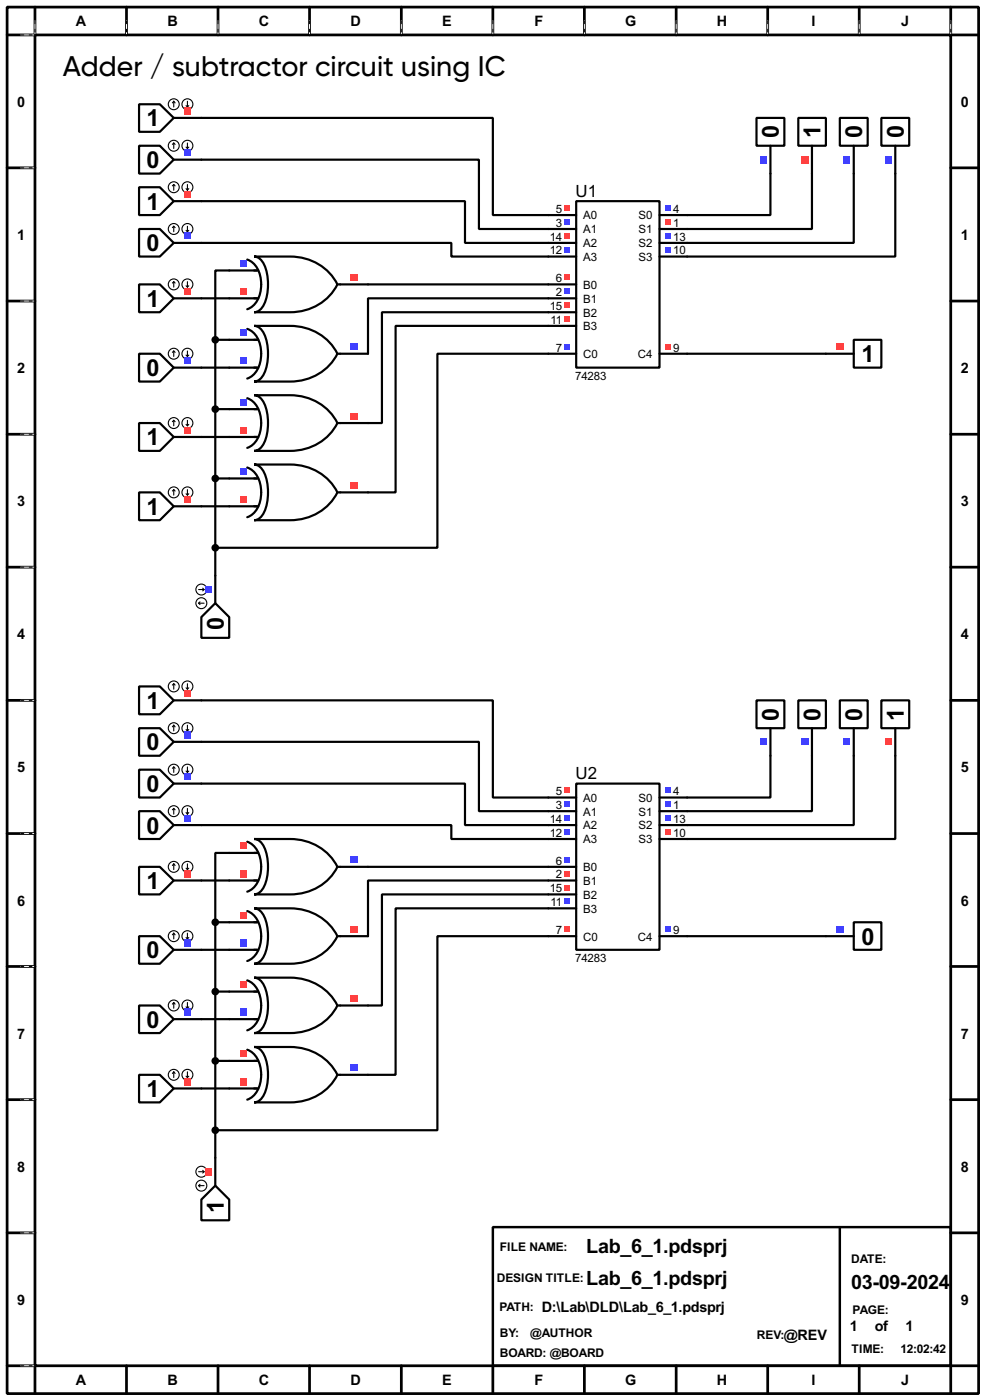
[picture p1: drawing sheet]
<svg xmlns="http://www.w3.org/2000/svg" width="180mm" height="256mm" viewBox="0 0 180 256" stroke-linecap="round" stroke-linejoin="round" font-family="sans-serif">
<g fill="none" stroke="#000" stroke-width=".5">
<path d="M1.3 1.3h177.8v254h-177.8zM6.4 6.4h167.6v243.8h-167.6zM6.4 1.3v5.1h-5.1M23.2 1.3v5.1M39.9 1.3v5.1M56.7 1.3v5.1M73.5 1.3v5.1M90.2 1.3v5.1M107 1.3v5.1M123.8 1.3v5.1M140.5 1.3v5.1M157.3 1.3v5.1"/>
<path d="M174 1.3v5.1h5.1M1.3 30.8h5.1M174 30.8h5.1M1.3 55.2h5.1M174 55.2h5.1M1.3 79.6h5.1M174 79.6h5.1M1.3 103.9h5.1M174 103.9h5.1M1.3 128.3h5.1M174 128.3h5.1M1.3 152.7h5.1"/>
<path d="M174 152.7h5.1M1.3 177.1h5.1M174 177.1h5.1M1.3 201.5h5.1M174 201.5h5.1M1.3 225.9h5.1M174 225.9h5.1M1.3 250.2h5.1v5.1M23.2 250.2v5.1M39.9 250.2v5.1M56.7 250.2v5.1M73.5 250.2v5.1"/>
<path d="M90.2 250.2v5.1M107 250.2v5.1M123.8 250.2v5.1M140.5 250.2v5.1M157.3 250.2v5.1M179.1 250.2h-5.1v5.1"/>
</g>
<g fill="none" stroke="#fff" stroke-width=".18">
<path d="M3.9 6.4h2.3M6.4 3.9v2.3M23.2 3.9v2.3M39.9 3.9v2.3M56.7 3.9v2.3M73.5 3.9v2.3M90.2 3.9v2.3M107 3.9v2.3M123.8 3.9v2.3M140.5 3.9v2.3M157.3 3.9v2.3M174 3.9v2.3"/>
<path d="M3.9 30.8h2.3M3.9 55.2h2.3M3.9 79.6h2.3M3.9 103.9h2.3M3.9 128.3h2.3M3.9 152.7h2.3M3.9 177.1h2.3M3.9 201.5h2.3M3.9 225.9h2.3M3.9 250.2h2.3"/>
</g>
<g fill="none" stroke="#000" stroke-width=".18" stroke-dasharray=".5 1">
<path d="M3.9 6.4h2.3M6.4 3.9v2.3M23.2 3.9v2.3M39.9 3.9v2.3M56.7 3.9v2.3M73.5 3.9v2.3M90.2 3.9v2.3M107 3.9v2.3M123.8 3.9v2.3M140.5 3.9v2.3M157.3 3.9v2.3M174 3.9v2.3"/>
<path d="M3.9 30.8h2.3M3.9 55.2h2.3M3.9 79.6h2.3M3.9 103.9h2.3M3.9 128.3h2.3M3.9 152.7h2.3M3.9 177.1h2.3M3.9 201.5h2.3M3.9 225.9h2.3M3.9 250.2h2.3"/>
</g>
<path d="M90.2 224.8h83.8v25.4h-83.8zM153.7 224.8v25.4" fill="none" stroke="#000" stroke-width=".45"/>
<g fill="none" stroke="#000" stroke-width=".4">
<path d="M36.9 21.6h53.3v17.8h15.3M36.9 29.3h50.8v12.7h17.8M36.9 36.9h48.2v7.6h20.4M105.5 36.9h15.2v30.5h-15.2zM141 31.8v7.6h-20.3M148.6 31.8v10.2h-27.9M156.3 31.8v12.7h-35.6M163.9 31.8v15.2h-43.2M36.9 44.5h45.7v2.5h22.9M36.9 54.7h5.1M42 49.6h-2.6v12.7M67.4 52.1h38.1"/>
<path d="M105.5 54.7h-38.1v10.1M105.5 57.2h-35.6v20.3h-2.5M105.5 59.7h-33.1v30.5h-5M36.9 67.4h5.1M39.4 62.3h2.6M39.4 62.3v43.2M39.4 75h2.6M105.5 64.8h-25.4v35.6h-40.7M120.7 64.8h30.5M36.9 80.1h5.1M36.9 92.8h5.1M39.4 87.7h2.6"/>
<path d="M36.9 128.3h53.3v17.8h10.2M36.9 135.9h50.8v12.7h12.7M141 138.5v7.6h-15.2M148.6 138.5v10.1h-22.8M156.3 138.5v12.7h-30.5M163.9 138.5v15.2h-38.1M36.9 143.6h48.2v7.6h15.3M36.9 151.2h45.7v2.5h17.8M42 156.3h-2.6v12.7M67.4 158.8h33M36.9 161.3h5.1M36.9 174h5.1"/>
<path d="M39.4 169v43.1M39.4 169h2.6M100.4 161.3h-33v10.2M100.4 163.9h-30.5v20.3h-2.5M100.4 166.4h-28v30.5h-5M100.4 171.5h-20.3v35.6h-40.7M125.8 171.5h25.4M36.9 186.7h5.1M36.9 199.4h5.1M39.4 181.7h2.6M39.4 194.4h2.6"/>
</g>
<path d="M103.3 37.6h1v1.1h-1z" fill="#ff4040"/>
<path d="M103.3 40.2h1v1h-1z" fill="#4040ff"/>
<path d="M103.3 42.7h1v1h-1z" fill="#ff4040"/>
<path d="M103.3 45.3h1v1h-1z" fill="#4040ff"/>
<path d="M103.3 50.3h1v1.1h-1z" fill="#ff4040"/>
<path d="M103.3 52.9h1v1h-1z" fill="#4040ff"/>
<g fill="#ff4040">
<path d="M103.3 55.4h1v1h-1z"/>
<path d="M103.3 58h1v1h-1z"/>
</g>
<path d="M103.3 63h1v1.1h-1z" fill="#4040ff"/>
<path d="M121.8 63h1.1v1.1h-1.1z" fill="#ff4040"/>
<path d="M121.8 37.6h1.1v1.1h-1.1z" fill="#4040ff"/>
<path d="M121.8 40.2h1.1v1h-1.1z" fill="#ff4040"/>
<g fill="#4040ff">
<path d="M121.8 42.7h1.1v1h-1.1z"/>
<path d="M121.8 45.3h1.1v1h-1.1z"/>
</g>
<path d="M25.5 19.1h3.8l2.5 2.5-2.5 2.6h-3.8zM31.8 21.6h5.1" fill="none" stroke="#000" stroke-width=".4"/>
<g fill="none" stroke="#000" stroke-width=".2">
<path d="M31.8 18.6l-.2 .3M31.8 18.6l.3 .3M31.8 18.6v1M34.1 19.4l.2 .2M34.3 18.6v1M34.6 19.4l-.3 .2"/>
<circle cx="31.8" cy="19.1" r="1"/>
<circle cx="34.3" cy="19.1" r="1"/>
</g>
<path d="M33.7 19.7h1.3v1.3h-1.3z" fill="#ff4040"/>
<path d="M25.5 26.7h3.8l2.5 2.6-2.5 2.5h-3.8zM31.8 29.3h5.1" fill="none" stroke="#000" stroke-width=".4"/>
<g fill="none" stroke="#000" stroke-width=".2">
<path d="M31.8 26.2l-.2 .3M31.8 26.2l.3 .3M31.8 26.2v1M34.1 27l.2 .2M34.3 26.2v1M34.6 27l-.3 .2"/>
<circle cx="31.8" cy="26.7" r="1"/>
<circle cx="34.3" cy="26.7" r="1"/>
</g>
<path d="M33.7 27.4h1.3v1.2h-1.3z" fill="#4040ff"/>
<path d="M25.5 34.3h3.8l2.5 2.6-2.5 2.5h-3.8zM31.8 36.9h5.1" fill="none" stroke="#000" stroke-width=".4"/>
<g fill="none" stroke="#000" stroke-width=".2">
<path d="M31.8 33.8l-.2 .3M31.8 33.8l.3 .3M31.8 33.8v1.1M34.1 34.6l.2 .3M34.3 33.8v1.1M34.6 34.6l-.3 .3"/>
<circle cx="31.8" cy="34.3" r="1"/>
<circle cx="34.3" cy="34.3" r="1"/>
</g>
<path d="M33.7 35h1.3v1.2h-1.3z" fill="#ff4040"/>
<path d="M25.5 42h3.8l2.5 2.5-2.5 2.5h-3.8zM31.8 44.5h5.1" fill="none" stroke="#000" stroke-width=".4"/>
<g fill="none" stroke="#000" stroke-width=".2">
<path d="M31.8 41.5l-.2 .2M31.8 41.5l.3 .2M31.8 41.5v1M34.1 42.2l.2 .3M34.3 41.5v1M34.6 42.2l-.3 .3"/>
<circle cx="31.8" cy="42" r="1"/>
<circle cx="34.3" cy="42" r="1"/>
</g>
<path d="M33.7 42.6h1.3v1.3h-1.3z" fill="#4040ff"/>
<path d="M25.5 52.1h3.8l2.5 2.6-2.5 2.5h-3.8zM31.8 54.7h5.1" fill="none" stroke="#000" stroke-width=".4"/>
<g fill="none" stroke="#000" stroke-width=".2">
<path d="M31.8 51.6l-.2 .3M31.8 51.6l.3 .3M31.8 51.6v1M34.1 52.4l.2 .2M34.3 51.6v1M34.6 52.4l-.3 .2"/>
<circle cx="31.8" cy="52.1" r="1"/>
<circle cx="34.3" cy="52.1" r="1"/>
</g>
<path d="M33.7 52.8h1.3v1.2h-1.3z" fill="#ff4040"/>
<path d="M25.5 64.8h3.8l2.5 2.6-2.5 2.5h-3.8zM31.8 67.4h5.1" fill="none" stroke="#000" stroke-width=".4"/>
<g fill="none" stroke="#000" stroke-width=".2">
<path d="M31.8 64.3l-.2 .3M31.8 64.3l.3 .3M31.8 64.3v1M34.1 65.1l.2 .2M34.3 64.3v1M34.6 65.1l-.3 .2"/>
<circle cx="31.8" cy="64.8" r="1"/>
<circle cx="34.3" cy="64.8" r="1"/>
</g>
<path d="M33.7 65.5h1.3v1.2h-1.3z" fill="#4040ff"/>
<path d="M25.5 77.5h3.8l2.5 2.6-2.5 2.5h-3.8zM31.8 80.1h5.1" fill="none" stroke="#000" stroke-width=".4"/>
<g fill="none" stroke="#000" stroke-width=".2">
<path d="M31.8 77l-.2 .3M31.8 77l.3 .3M31.8 77v1M34.1 77.8l.2 .2M34.3 77v1M34.6 77.8l-.3 .2"/>
<circle cx="31.8" cy="77.5" r="1"/>
<circle cx="34.3" cy="77.5" r="1"/>
</g>
<path d="M33.7 78.2h1.3v1.2h-1.3z" fill="#ff4040"/>
<path d="M25.5 90.2h3.8l2.5 2.6-2.5 2.5h-3.8zM31.8 92.8h5.1" fill="none" stroke="#000" stroke-width=".4"/>
<g fill="none" stroke="#000" stroke-width=".2">
<path d="M31.8 89.7l-.2 .3M31.8 89.7l.3 .3M31.8 89.7v1M34.1 90.5l.2 .2M34.3 89.7v1M34.6 90.5l-.3 .2"/>
<circle cx="31.8" cy="90.2" r="1"/>
<circle cx="34.3" cy="90.2" r="1"/>
</g>
<path d="M33.7 90.9h1.3v1.2h-1.3z" fill="#ff4040"/>
<path d="M42 49.6h5.3M42 54.7h5.3M45.3 47.6a4.5 4.5 0 0 1 2.5 4.5 4.5 4.5 0 0 1-2.5 4.6M46.5 47h6.6a9.5 9.5 0 0 1 8.7 5.1 9.5 9.5 0 0 1-8.7 5.1h-6.6a2.2 2.2 0 0 0 1.9-1.5 9.3 9.3 0 0 0-.4-7.8l-.9-.8zM61.8 52.1h5.6" fill="none" stroke="#000" stroke-width=".4"/>
<path d="M43.9 47.7h1.2v1.2h-1.2z" fill="#4040ff"/>
<g fill="#ff4040">
<path d="M43.9 52.8h1.2v1.2h-1.2z"/>
<path d="M64.2 50.2h1.3v1.3h-1.3z"/>
</g>
<path d="M46.5 59.7h6.6a9.5 9.5 0 0 1 8.7 5.1 9.5 9.5 0 0 1-8.7 5.1h-6.6a2.2 2.2 0 0 0 1.9-1.5 9.3 9.3 0 0 0-.4-7.8l-.9-.8zM42 62.3h5.3M42 67.4h5.3M45.3 60.3a4.5 4.5 0 0 1 2.5 4.5 4.5 4.5 0 0 1-2.5 4.6M61.8 64.8h5.6" fill="none" stroke="#000" stroke-width=".4"/>
<g fill="#4040ff">
<path d="M43.9 60.4h1.2v1.2h-1.2z"/>
<path d="M43.9 65.5h1.2v1.2h-1.2z"/>
<path d="M64.2 62.9h1.3v1.3h-1.3z"/>
</g>
<path d="M42 75h5.3M45.3 73a4.5 4.5 0 0 1 2.5 4.5 4.5 4.5 0 0 1-2.5 4.6M46.5 72.4h6.6a9.5 9.5 0 0 1 8.7 5.1 9.5 9.5 0 0 1-8.7 5.1h-6.6a2.2 2.2 0 0 0 1.9-1.5 9.3 9.3 0 0 0-.4-7.8l-.9-.8zM61.8 77.5h5.6M42 80.1h5.3" fill="none" stroke="#000" stroke-width=".4"/>
<path d="M43.9 73.1h1.2v1.2h-1.2z" fill="#4040ff"/>
<g fill="#ff4040">
<path d="M43.9 78.2h1.2v1.2h-1.2z"/>
<path d="M64.2 75.6h1.3v1.3h-1.3z"/>
</g>
<path d="M42 87.7h5.3M42 92.8h5.3M45.3 85.7a4.5 4.5 0 0 1 2.5 4.5 4.5 4.5 0 0 1-2.5 4.6M46.5 85.1h6.6a9.5 9.5 0 0 1 8.7 5.1 9.5 9.5 0 0 1-8.7 5.1h-6.6a2.2 2.2 0 0 0 1.9-1.5 9.3 9.3 0 0 0-.4-7.8l-.9-.8zM61.8 90.2h5.6" fill="none" stroke="#000" stroke-width=".4"/>
<path d="M43.9 85.8h1.2v1.2h-1.2z" fill="#4040ff"/>
<g fill="#ff4040">
<path d="M43.9 90.9h1.2v1.2h-1.2z"/>
<path d="M64.2 88.3h1.3v1.3h-1.3z"/>
</g>
<path d="M36.9 113.1l2.5-2.6 2.6 2.6v3.8h-5.1zM39.4 105.5v5" fill="none" stroke="#000" stroke-width=".4"/>
<g fill="none" stroke="#000" stroke-width=".2">
<path d="M36.4 110.5l.2 .3M36.4 110.5h1M36.4 108h1M36.6 110.3l-.2 .2M37.1 107.8l.3 .2M37.4 108l-.3 .3"/>
<circle cx="36.8" cy="110.5" r="1"/>
<circle cx="36.8" cy="108" r="1"/>
</g>
<path d="M37.5 107.4h1.3v1.2h-1.3z" fill="#4040ff"/>
<g fill="#000" stroke="#000" stroke-width=".4">
<circle cx="39.4" cy="62.3" r=".5"/>
<circle cx="39.4" cy="75" r=".5"/>
<circle cx="39.4" cy="87.7" r=".5"/>
</g>
<path d="M138.5 21.6h5.1v5.1h-5.1zM141 26.7v5.1" fill="none" stroke="#000" stroke-width=".4"/>
<path d="M139.1 28.6h1.3v1.3h-1.3z" fill="#4040ff"/>
<path d="M146.1 21.6h5.1v5.1h-5.1zM148.6 26.7v5.1" fill="none" stroke="#000" stroke-width=".4"/>
<path d="M146.7 28.6h1.3v1.3h-1.3z" fill="#ff4040"/>
<path d="M153.7 21.6h5.1v5.1h-5.1zM156.3 26.7v5.1" fill="none" stroke="#000" stroke-width=".4"/>
<path d="M154.4 28.6h1.2v1.3h-1.2z" fill="#4040ff"/>
<path d="M161.3 21.6h5.1v5.1h-5.1zM163.9 26.7v5.1" fill="none" stroke="#000" stroke-width=".4"/>
<path d="M162 28.6h1.2v1.3h-1.2z" fill="#4040ff"/>
<path d="M151.2 64.8h5.1M156.3 62.3h5v5.1h-5z" fill="none" stroke="#000" stroke-width=".4"/>
<path d="M153.1 62.9h1.3v1.3h-1.3z" fill="#ff4040"/>
<circle cx="39.4" cy="100.4" r=".5" fill="#000" stroke="#000" stroke-width=".4"/>
<g fill="none" stroke="#000" stroke-width=".4">
<path d="M100.4 146.1h5.1M100.4 148.6h5.1M100.4 151.2h5.1M100.4 153.7h5.1M100.4 158.8h5.1M105.5 143.6h15.2v30.4h-15.2zM120.7 146.1h5.1M120.7 148.6h5.1M120.7 151.2h5.1M120.7 153.7h5.1M100.4 161.3h5.1M100.4 163.9h5.1"/>
<path d="M100.4 166.4h5.1M100.4 171.5h5.1M120.7 171.5h5.1"/>
</g>
<path d="M103.3 144.3h1v1h-1z" fill="#ff4040"/>
<g fill="#4040ff">
<path d="M103.3 146.9h1v1h-1z"/>
<path d="M103.3 149.4h1v1h-1z"/>
<path d="M103.3 151.9h1v1.1h-1z"/>
<path d="M103.3 157h1v1h-1z"/>
</g>
<g fill="#ff4040">
<path d="M103.3 159.6h1v1h-1z"/>
<path d="M103.3 162.1h1v1h-1z"/>
</g>
<path d="M103.3 164.6h1v1.1h-1z" fill="#4040ff"/>
<path d="M103.3 169.7h1v1h-1z" fill="#ff4040"/>
<g fill="#4040ff">
<path d="M121.8 169.7h1.1v1h-1.1z"/>
<path d="M121.8 144.3h1.1v1h-1.1z"/>
<path d="M121.8 146.9h1.1v1h-1.1z"/>
<path d="M121.8 149.4h1.1v1h-1.1z"/>
</g>
<path d="M121.8 151.9h1.1v1.1h-1.1z" fill="#ff4040"/>
<path d="M25.5 125.8h3.8l2.5 2.5-2.5 2.6h-3.8zM31.8 128.3h5.1" fill="none" stroke="#000" stroke-width=".4"/>
<g fill="none" stroke="#000" stroke-width=".2">
<path d="M31.8 125.3l-.2 .2M31.8 125.3l.3 .2M31.8 125.3v1M34.1 126l.2 .3M34.3 125.3v1M34.6 126l-.3 .3"/>
<circle cx="31.8" cy="125.8" r="1"/>
<circle cx="34.3" cy="125.8" r="1"/>
</g>
<path d="M33.7 126.4h1.3v1.3h-1.3z" fill="#ff4040"/>
<path d="M25.5 133.4h3.8l2.5 2.5-2.5 2.6h-3.8zM31.8 135.9h5.1" fill="none" stroke="#000" stroke-width=".4"/>
<g fill="none" stroke="#000" stroke-width=".2">
<path d="M31.8 132.9l-.2 .3M31.8 132.9l.3 .3M31.8 132.9v1M34.1 133.7l.2 .2M34.3 132.9v1M34.6 133.7l-.3 .2"/>
<circle cx="31.8" cy="133.4" r="1"/>
<circle cx="34.3" cy="133.4" r="1"/>
</g>
<path d="M33.7 134h1.3v1.3h-1.3z" fill="#4040ff"/>
<path d="M25.5 141h3.8l2.5 2.6-2.5 2.5h-3.8zM31.8 143.6h5.1" fill="none" stroke="#000" stroke-width=".4"/>
<g fill="none" stroke="#000" stroke-width=".2">
<path d="M31.8 140.5l-.2 .3M31.8 140.5l.3 .3M31.8 140.5v1M34.1 141.3l.2 .2M34.3 140.5v1M34.6 141.3l-.3 .2"/>
<circle cx="31.8" cy="141" r="1"/>
<circle cx="34.3" cy="141" r="1"/>
</g>
<path d="M33.7 141.7h1.3v1.2h-1.3z" fill="#4040ff"/>
<path d="M25.5 148.6h3.8l2.5 2.6-2.5 2.5h-3.8zM31.8 151.2h5.1" fill="none" stroke="#000" stroke-width=".4"/>
<g fill="none" stroke="#000" stroke-width=".2">
<path d="M31.8 148.1l-.2 .3M31.8 148.1l.3 .3M31.8 148.1v1.1M34.1 148.9l.2 .3M34.3 148.1v1.1M34.6 148.9l-.3 .3"/>
<circle cx="31.8" cy="148.6" r="1"/>
<circle cx="34.3" cy="148.6" r="1"/>
</g>
<path d="M33.7 149.3h1.3v1.2h-1.3z" fill="#4040ff"/>
<path d="M25.5 158.8h3.8l2.5 2.5-2.5 2.6h-3.8zM31.8 161.3h5.1" fill="none" stroke="#000" stroke-width=".4"/>
<g fill="none" stroke="#000" stroke-width=".2">
<path d="M31.8 158.3l-.2 .3M31.8 158.3l.3 .3M31.8 158.3v1M34.1 159.1l.2 .2M34.3 158.3v1M34.6 159.1l-.3 .2"/>
<circle cx="31.8" cy="158.8" r="1"/>
<circle cx="34.3" cy="158.8" r="1"/>
</g>
<path d="M33.7 159.4h1.3v1.3h-1.3z" fill="#ff4040"/>
<path d="M25.5 171.5h3.8l2.5 2.5-2.5 2.6h-3.8zM31.8 174h5.1" fill="none" stroke="#000" stroke-width=".4"/>
<g fill="none" stroke="#000" stroke-width=".2">
<path d="M31.8 171l-.2 .3M31.8 171l.3 .3M31.8 171v1M34.1 171.8l.2 .2M34.3 171v1M34.6 171.8l-.3 .2"/>
<circle cx="31.8" cy="171.5" r="1"/>
<circle cx="34.3" cy="171.5" r="1"/>
</g>
<path d="M33.7 172.1h1.3v1.3h-1.3z" fill="#4040ff"/>
<path d="M25.5 184.2h3.8l2.5 2.5-2.5 2.6h-3.8zM31.8 186.7h5.1" fill="none" stroke="#000" stroke-width=".4"/>
<g fill="none" stroke="#000" stroke-width=".2">
<path d="M31.8 183.7l-.2 .3M31.8 183.7l.3 .3M31.8 183.7v1M34.1 184.5l.2 .2M34.3 183.7v1M34.6 184.5l-.3 .2"/>
<circle cx="31.8" cy="184.2" r="1"/>
<circle cx="34.3" cy="184.2" r="1"/>
</g>
<path d="M33.7 184.8h1.3v1.3h-1.3z" fill="#4040ff"/>
<path d="M25.5 196.9h3.8l2.5 2.5-2.5 2.6h-3.8zM31.8 199.4h5.1" fill="none" stroke="#000" stroke-width=".4"/>
<g fill="none" stroke="#000" stroke-width=".2">
<path d="M31.8 196.4l-.2 .3M31.8 196.4l.3 .3M31.8 196.4v1M34.1 197.2l.2 .2M34.3 196.4v1M34.6 197.2l-.3 .2"/>
<circle cx="31.8" cy="196.9" r="1"/>
<circle cx="34.3" cy="196.9" r="1"/>
</g>
<path d="M33.7 197.5h1.3v1.3h-1.3z" fill="#ff4040"/>
<path d="M42 156.3h5.3M45.3 154.2a4.6 4.6 0 0 1 2.5 4.6 4.6 4.6 0 0 1-2.5 4.6M46.5 153.7h6.6a9.5 9.5 0 0 1 8.7 5.1 9.5 9.5 0 0 1-8.7 5.1h-6.6a2.21 2.21 0 0 0 1.9-1.5 9.2 9.2 0 0 0-.4-7.8l-.9-.8zM61.8 158.8h5.6M42 161.3h5.3" fill="none" stroke="#000" stroke-width=".4"/>
<g fill="#ff4040">
<path d="M43.9 154.4h1.2v1.2h-1.2z"/>
<path d="M43.9 159.4h1.2v1.3h-1.2z"/>
</g>
<path d="M64.2 156.9h1.3v1.3h-1.3z" fill="#4040ff"/>
<path d="M42 169h5.3M42 174h5.3M45.3 166.9a4.6 4.6 0 0 1 2.5 4.6 4.6 4.6 0 0 1-2.5 4.6M46.5 166.4h6.6a9.5 9.5 0 0 1 8.7 5.1 9.5 9.5 0 0 1-8.7 5.1h-6.6a2.21 2.21 0 0 0 1.9-1.5 9.2 9.2 0 0 0-.4-7.8l-.9-.8zM61.8 171.5h5.6" fill="none" stroke="#000" stroke-width=".4"/>
<path d="M43.9 167.1h1.2v1.2h-1.2z" fill="#ff4040"/>
<path d="M43.9 172.1h1.2v1.3h-1.2z" fill="#4040ff"/>
<path d="M64.2 169.6h1.3v1.3h-1.3z" fill="#ff4040"/>
<path d="M45.3 179.6a4.6 4.6 0 0 1 2.5 4.6 4.6 4.6 0 0 1-2.5 4.6M46.5 179.1h6.6a9.5 9.5 0 0 1 8.7 5.1 9.5 9.5 0 0 1-8.7 5.1h-6.6a2.21 2.21 0 0 0 1.9-1.5 9.2 9.2 0 0 0-.4-7.8l-.9-.8zM42 181.7h5.3M42 186.7h5.3M61.8 184.2h5.6" fill="none" stroke="#000" stroke-width=".4"/>
<path d="M43.9 179.8h1.2v1.2h-1.2z" fill="#ff4040"/>
<path d="M43.9 184.8h1.2v1.3h-1.2z" fill="#4040ff"/>
<path d="M64.2 182.3h1.3v1.3h-1.3z" fill="#ff4040"/>
<path d="M42 194.4h5.3M42 199.4h5.3M45.3 192.3a4.6 4.6 0 0 1 2.5 4.6 4.6 4.6 0 0 1-2.5 4.6M46.5 191.8h6.6a9.5 9.5 0 0 1 8.7 5.1 9.5 9.5 0 0 1-8.7 5.1h-6.6a2.21 2.21 0 0 0 1.9-1.5 9.2 9.2 0 0 0-.4-7.8l-.9-.8zM61.8 196.9h5.6" fill="none" stroke="#000" stroke-width=".4"/>
<g fill="#ff4040">
<path d="M43.9 192.5h1.2v1.2h-1.2z"/>
<path d="M43.9 197.5h1.2v1.3h-1.2z"/>
</g>
<path d="M64.2 195h1.3v1.3h-1.3z" fill="#4040ff"/>
<path d="M36.9 219.8l2.5-2.6 2.6 2.6v3.8h-5.1zM39.4 212.1v5.1" fill="none" stroke="#000" stroke-width=".4"/>
<g fill="none" stroke="#000" stroke-width=".2">
<path d="M36.4 217.2l.2 .3M36.4 217.2h1M36.4 214.7h1M36.6 217l-.2 .2M37.1 214.4l.3 .3M37.4 214.7l-.3 .2"/>
<circle cx="36.8" cy="214.7" r="1"/>
<circle cx="36.8" cy="217.2" r="1"/>
</g>
<path d="M37.5 214h1.3v1.3h-1.3z" fill="#ff4040"/>
<g fill="#000" stroke="#000" stroke-width=".4">
<circle cx="39.4" cy="169" r=".5"/>
<circle cx="39.4" cy="181.7" r=".5"/>
<circle cx="39.4" cy="194.4" r=".5"/>
</g>
<path d="M138.5 128.3h5.1v5.1h-5.1zM141 133.4v5.1" fill="none" stroke="#000" stroke-width=".4"/>
<path d="M139.1 135.3h1.3v1.3h-1.3z" fill="#4040ff"/>
<path d="M146.1 128.3h5.1v5.1h-5.1zM148.6 133.4v5.1" fill="none" stroke="#000" stroke-width=".4"/>
<path d="M146.7 135.3h1.3v1.3h-1.3z" fill="#4040ff"/>
<path d="M153.7 128.3h5.1v5.1h-5.1zM156.3 133.4v5.1" fill="none" stroke="#000" stroke-width=".4"/>
<path d="M154.4 135.3h1.2v1.3h-1.2z" fill="#4040ff"/>
<path d="M161.3 128.3h5.1v5.1h-5.1zM163.9 133.4v5.1" fill="none" stroke="#000" stroke-width=".4"/>
<path d="M162 135.3h1.2v1.3h-1.2z" fill="#ff4040"/>
<path d="M151.2 171.5h5.1M156.3 169h5v5h-5z" fill="none" stroke="#000" stroke-width=".4"/>
<path d="M153.1 169.6h1.3v1.3h-1.3z" fill="#4040ff"/>
<circle cx="39.4" cy="207.1" r=".5" fill="#000" stroke="#000" stroke-width=".4"/>
<text font-size="6.3" x="11.5" y="14">Adder / subtractor circuit using IC</text>
<g font-size="4.8">
<text x="26.8" y="23.2">1</text>
<text x="142.5" y="25.3" transform="rotate(-90 142.5 25.3)">0</text>
<text x="150.2" y="25.3" transform="rotate(-90 150.2 25.3)">1</text>
<text x="157.8" y="25.3" transform="rotate(-90 157.8 25.3)">0</text>
<text x="165.4" y="25.3" transform="rotate(-90 165.4 25.3)">0</text>
<text x="26.8" y="30.8">0</text>
<text x="26.8" y="38.4">1</text>
<text x="26.8" y="46.1">0</text>
<text x="26.8" y="56.2">1</text>
<text x="26.8" y="68.9">0</text>
<text x="157.7" y="66.3">1</text>
<text x="26.8" y="81.6">1</text>
<text x="26.8" y="94.3">1</text>
<text x="40.9" y="115.5" transform="rotate(-90 40.9 115.5)">0</text>
<text x="26.8" y="129.9">1</text>
<text x="150.2" y="132" transform="rotate(-90 150.2 132)">0</text>
<text x="26.8" y="137.5">0</text>
<text x="142.6" y="132" transform="rotate(-90 142.6 132)">0</text>
<text x="157.8" y="132" transform="rotate(-90 157.8 132)">0</text>
<text x="165.4" y="132" transform="rotate(-90 165.4 132)">1</text>
<text x="26.8" y="145.1">0</text>
<text x="26.8" y="152.7">0</text>
<text x="26.8" y="162.9">1</text>
<text x="157.7" y="173.1">0</text>
<text x="26.8" y="175.6">0</text>
<text x="26.8" y="188.3">0</text>
<text x="26.8" y="201">1</text>
<text x="40.9" y="222.2" transform="rotate(-90 40.9 222.2)">1</text>
</g>
<g font-size="4.1">
<text x="107.3" y="229.5">Lab_6_1.pdsprj</text>
<text x="107.3" y="235.4">Lab_6_1.pdsprj</text>
<text x="155.8" y="236.1">03-09-2024</text>
</g>
<g font-size="3.5">
<text x="105.3" y="36">U1</text>
<text x="105.3" y="142.8">U2</text>
</g>
<g font-size="3">
<text x="13.9" y="4.9">A</text>
<text x="30.6" y="4.9">B</text>
<text x="47.4" y="4.9">C</text>
<text x="64.1" y="4.9">D</text>
<text x="80.9" y="4.9">E</text>
<text x="97.8" y="4.9">F</text>
<text x="114.4" y="4.9">G</text>
<text x="131.2" y="4.9">H</text>
<text x="148.5" y="4.9">I</text>
<text x="164.9" y="4.9">J</text>
<text x="3.2" y="19.5">0</text>
<text x="175.9" y="19.5">0</text>
<text x="3.2" y="44">1</text>
<text x="175.9" y="44">1</text>
<text x="3.2" y="68.4">2</text>
<text x="175.9" y="68.4">2</text>
<text x="3.2" y="92.7">3</text>
<text x="175.9" y="92.7">3</text>
<text x="3.2" y="117.1">4</text>
<text x="175.9" y="117.1">4</text>
<text x="3.2" y="141.5">5</text>
<text x="175.9" y="141.5">5</text>
<text x="3.2" y="165.9">6</text>
<text x="175.9" y="165.9">6</text>
<text x="3.2" y="190.3">7</text>
<text x="175.9" y="190.3">7</text>
<text x="3.2" y="214.7">8</text>
<text x="175.9" y="214.7">8</text>
<text x="3.2" y="239.1">9</text>
<text x="175.9" y="239.1">9</text>
<text x="99.1" y="240.4">D:\Lab\DLD\Lab_6_1.pdsprj</text>
<text x="143.5" y="245.5">@REV</text>
<text x="155.6" y="243.9">1</text>
<text x="160.1" y="243.9">of</text>
<text x="165.7" y="243.9">1</text>
<text x="13.9" y="253.8">A</text>
<text x="30.6" y="253.8">B</text>
<text x="47.4" y="253.8">C</text>
<text x="64.1" y="253.8">D</text>
<text x="80.9" y="253.8">E</text>
<text x="97.8" y="253.8">F</text>
<text x="114.4" y="253.8">G</text>
<text x="131.2" y="253.8">H</text>
<text x="148.5" y="253.8">I</text>
<text x="164.9" y="253.8">J</text>
</g>
<g font-size="2.5">
<text x="91.5" y="229.3">FILE NAME:</text>
<text x="155.8" y="231.3">DATE:</text>
<text x="90.9" y="234.9">DESIGN TITLE:</text>
<text x="91.4" y="240.2">PATH:</text>
<text x="91.5" y="245">BY:</text>
<text x="97.1" y="245">@AUTHOR</text>
<text x="138.5" y="245.3">REV:</text>
<text x="156" y="240.7">PAGE:</text>
<text x="91.5" y="248.7">BOARD: @BOARD</text>
<text x="155.8" y="247.8">TIME:</text>
<text x="164.8" y="247.8">12:02:42</text>
</g>
<g font-size="2.4">
<text x="101.8" y="39">5</text>
<text x="101.8" y="41.6">3</text>
<text x="106.7" y="40.2">A0</text>
<text x="116.8" y="40.2">S0</text>
<text x="123.2" y="39">4</text>
<text x="123.2" y="41.6">1</text>
<text x="100.6" y="44.1">14</text>
<text x="100.6" y="46.6">12</text>
<text x="106.7" y="42.7">A1</text>
<text x="106.7" y="45.3">A2</text>
<text x="106.7" y="47.8">A3</text>
<text x="116.8" y="42.7">S1</text>
<text x="116.8" y="45.3">S2</text>
<text x="116.8" y="47.8">S3</text>
<text x="123.2" y="44.1">13</text>
<text x="123.2" y="46.6">10</text>
<text x="101.8" y="51.7">6</text>
<text x="106.7" y="52.9">B0</text>
<text x="100.6" y="56.8">15</text>
<text x="100.8" y="59.3">11</text>
<text x="101.8" y="54.3">2</text>
<text x="106.7" y="55.4">B1</text>
<text x="106.7" y="58">B2</text>
<text x="101.8" y="64.4">7</text>
<text x="106.7" y="60.5">B3</text>
<text x="106.7" y="65.6">C0</text>
<text x="116.7" y="65.6">C4</text>
<text x="123.2" y="64.4">9</text>
<text x="105.3" y="69.5">74283</text>
<text x="101.8" y="145.7">5</text>
<text x="101.8" y="148.2">3</text>
<text x="106.7" y="146.9">A0</text>
<text x="106.7" y="149.4">A1</text>
<text x="116.8" y="146.9">S0</text>
<text x="116.8" y="149.4">S1</text>
<text x="123.2" y="145.7">4</text>
<text x="123.2" y="148.2">1</text>
<text x="100.6" y="150.8">14</text>
<text x="100.6" y="153.3">12</text>
<text x="106.7" y="152">A2</text>
<text x="106.7" y="154.5">A3</text>
<text x="116.8" y="152">S2</text>
<text x="116.8" y="154.5">S3</text>
<text x="123.2" y="150.8">13</text>
<text x="123.2" y="153.3">10</text>
<text x="101.8" y="158.4">6</text>
<text x="101.8" y="160.9">2</text>
<text x="106.7" y="159.6">B0</text>
<text x="100.6" y="163.5">15</text>
<text x="100.8" y="166">11</text>
<text x="106.7" y="162.1">B1</text>
<text x="106.7" y="164.7">B2</text>
<text x="106.7" y="167.2">B3</text>
<text x="101.8" y="171.1">7</text>
<text x="106.7" y="172.3">C0</text>
<text x="116.7" y="172.3">C4</text>
<text x="123.2" y="171.1">9</text>
<text x="105.3" y="176.2">74283</text>
</g>
</svg>
